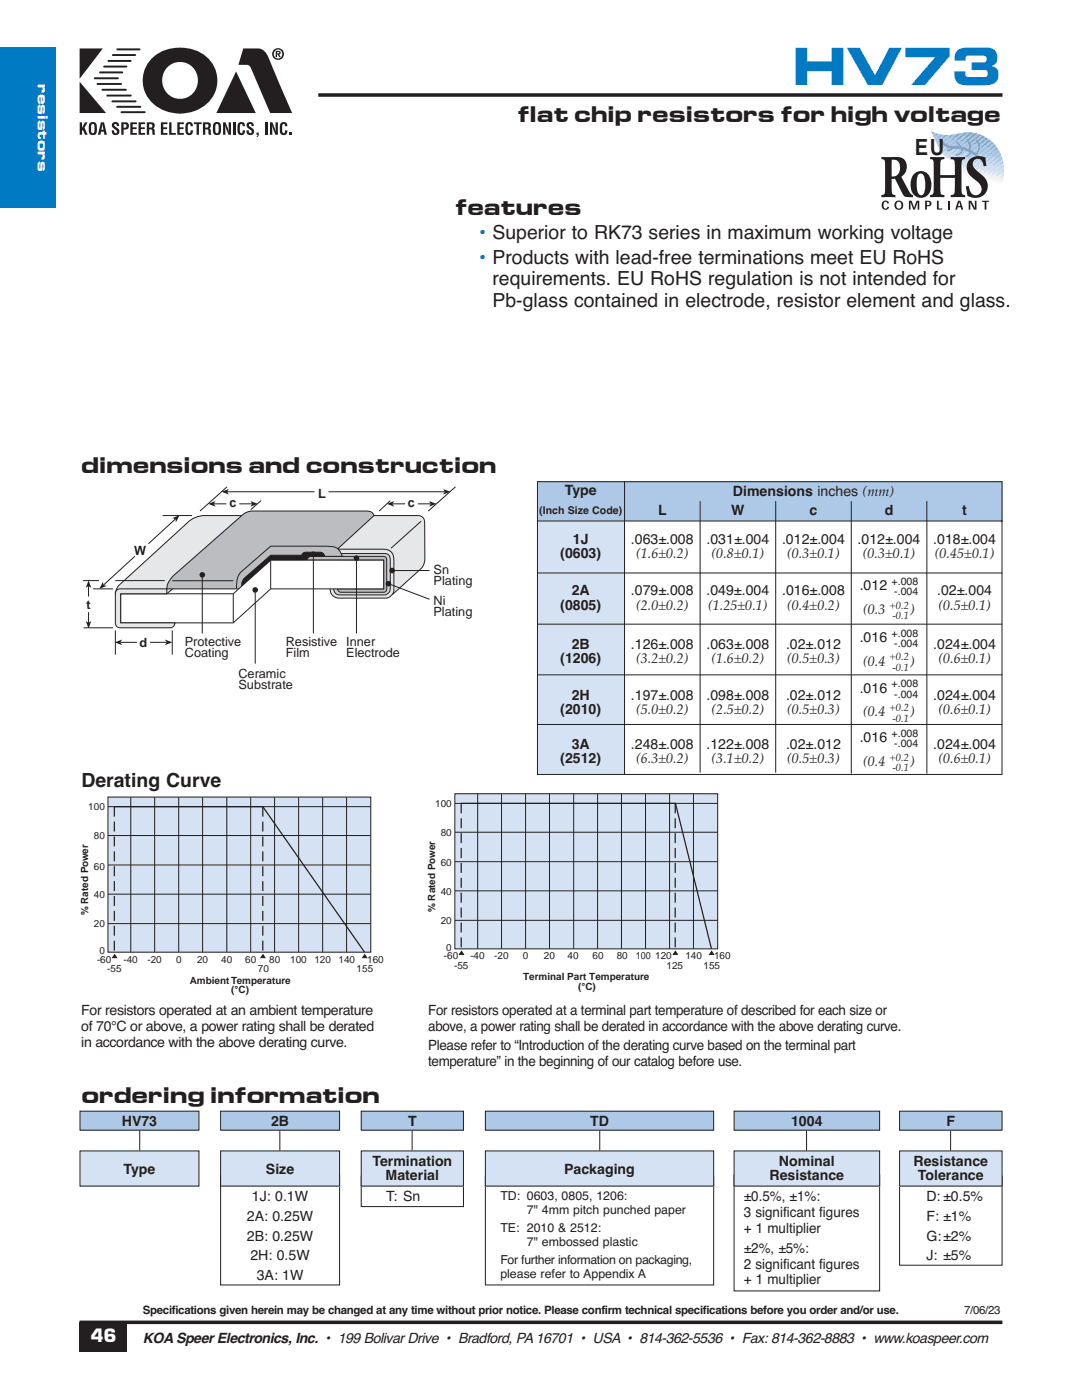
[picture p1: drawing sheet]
<svg xmlns="http://www.w3.org/2000/svg" width="216mm" height="279mm" viewBox="0 0 216 279" stroke-linecap="round" stroke-linejoin="round" font-family="sans-serif">
<path d="M15.9 263.9h184.1" fill="none" stroke="#231f20" stroke-width=".71" stroke-linecap="butt"/>
<path d="M15.9 263.9h9.5v6h-9.5z" fill="#231f20"/>
<path d="M0 9.5h11.1v32h-11.1z" fill="#007bc3"/>
<path d="M21.5 159.1h52.5v30.9h-52.5z" fill="#d4e2f3"/>
<path d="M21.5 159.1h52.5v30.9h-52.5zM26.1 159.1v30.9M30.9 159.1v30.9M40.4 159.1v30.9M50 159.1v30.9M54.8 159.1v30.9M59.6 159.1v30.9M64.4 159.1v30.9M21.5 178.4h52.5M21.5 172.6h52.5M21.5 166.7h52.5M21.5 184.3h52.5" fill="none" stroke="#231f20" stroke-width=".2"/>
<path d="M52.4 161v29" fill="none" stroke="#231f20" stroke-width=".25" stroke-dasharray="2 1" stroke-linecap="butt"/>
<path d="M22.8 161h29.6l20.3 29" fill="none" stroke="#231f20" stroke-width=".25"/>
<path d="M52.5 190.5l.4 .6h-.8z" fill="#231f20"/>
<path d="M45.3 159.1v30.9M21.5 161h52.5M52.5 190.5l.4 .6h-.8z" fill="none" stroke="#231f20" stroke-width=".2"/>
<path d="M22.8 161v29" fill="none" stroke="#231f20" stroke-width=".25" stroke-dasharray="2 1" stroke-linecap="butt"/>
<path d="M22.9 190.5l.4 .6h-.8z" fill="#231f20"/>
<path d="M22.9 190.5l.4 .6h-.8z" fill="none" stroke="#231f20" stroke-width=".2"/>
<path d="M72.8 190.5l.4 .6h-.8z" fill="#231f20"/>
<path d="M35.7 159.1v30.9M69.2 159.1v30.9M72.8 190.5l.4 .6h-.8z" fill="none" stroke="#231f20" stroke-width=".2"/>
<path d="M90.8 158.4h52.4v31h-52.4z" fill="#d4e2f3"/>
<g fill="none" stroke="#231f20" stroke-width=".2">
<path d="M90.8 158.4h52.4v31h-52.4zM95.3 158.4v31M100.1 158.4v31M109.6 158.4v31M114.5 158.4v31M119.2 158.4v31M124 158.4v31M128.8 158.4v31M133.6 158.4v31M90.8 177.8h52.4M90.8 172h52.4M90.8 166.1h52.4"/>
<path d="M90.8 160.3h52.4M90.8 183.7h52.4"/>
</g>
<path d="M92 160.3h42.8l7.2 29.1" fill="none" stroke="#231f20" stroke-width=".25"/>
<path d="M92 160.3v29.1" fill="none" stroke="#231f20" stroke-width=".25" stroke-dasharray="2 1" stroke-linecap="butt"/>
<path d="M92.1 189.9l.4 .6h-.8z" fill="#231f20"/>
<path d="M92.1 189.9l.4 .6h-.8z" fill="none" stroke="#231f20" stroke-width=".2"/>
<path d="M142 189.9l.4 .6h-.8z" fill="#231f20"/>
<path d="M104.9 158.4v31M138.4 158.4v31M142 189.9l.4 .6h-.8z" fill="none" stroke="#231f20" stroke-width=".2"/>
<path d="M134.7 160.3v29.1" fill="none" stroke="#231f20" stroke-width=".25" stroke-dasharray="2 1" stroke-linecap="butt"/>
<path d="M134.8 189.9l.4 .6h-.8z" fill="#231f20"/>
<path d="M134.8 189.9l.4 .6h-.8z" fill="none" stroke="#231f20" stroke-width=".2"/>
<path d="M63.5 19h136.5" fill="none" stroke="#231f20" stroke-width=".71" stroke-linecap="butt"/>
<g fill="#231f20">
<path d="M15.9 9.7h4.6l-4.6 6z"/>
<path d="M15.9 16.3l5.3 6.3h-5.3z"/>
<path d="M47.1 14.3l3.9 8.3h-7.8z"/>
<path d="M48.5 9.7h3.1a2.44 2.44 0 0 1 1.9 1.7l4.8 11.2h-4.4l-3.8-9a1.41 1.41 0 0 0-1.8-.7h-.7z"/>
<path d="M30.4 11.6a7.6 7.6 0 0 1 5.5-2.1 1.57 1.57 0 0 1 .7 2.3l-.3 .4-.4 .2a3.7 3.7 0 0 0-3.5 3.6 3.7 3.7 0 0 0 3.5 3.7 1.61 1.61 0 0 1 .7 2.4l-.3 .4a5.8 5.8 0 0 1-3.5-.4 6.3 6.3 0 0 1-2.4-10.5z"/>
<path d="M35.5 9.7a6.1 6.1 0 0 1 4.4 .8 6.4 6.4 0 0 1 3.4 6.6 6.4 6.4 0 0 1-5.2 5.3l-2.2 .3a1.6 1.6 0 0 1-.6-2.4l.3-.4 .4-.2a3.7 3.7 0 0 0 3.5-3.7 3.7 3.7 0 0 0-3.6-3.6 1.54 1.54 0 0 1-.6-2.3z"/>
<path d="M15.9 24.4h.5v1.1l.5-1.1h.6l-.6 1.1 .6 1.4h-.5l-.5-1-.1 .3v.7h-.5z"/>
<path d="M22.5 24.5a.8 .8 0 0 1 1.3 .4v.3h-.5l-.1-.4-.2-.1-.1 .1-.1 .3a1.91 1.91 0 0 1 1 1.1 .77 .77 0 0 1-.8 .8 .77 .77 0 0 1-.7-1h.5l.1 .5 .3 .1a.36 .36 0 0 0 0-.6l-.5-.4a.72 .72 0 0 1-.2-1.1z"/>
<path d="M26 24.4h1.3v.4h-.8v.6h.7v.4h-.7v.7h.8v.4h-1.3z"/>
<path d="M27.6 24.4h1.4v.4h-.9v.6h.8v.4h-.8v.7h.9v.4h-1.4z"/>
<path d="M32.1 24.4h1.3v.4h-.8v.6h.7v.4h-.7v.7h.8v.4h-1.3z"/>
<path d="M33.8 24.4h.4v2.1h.9v.4h-1.3z"/>
<path d="M35.4 24.4h1.3v.4h-.9v.6h.8v.4h-.8v.7h.9v.4h-1.3z"/>
<path d="M37.2 24.6a.74 .74 0 0 1 .9-.2 .74 .74 0 0 1 .4 .8h-.5v-.4l-.2-.1-.2 .1-.1 1.5 .3 .3 .2-.1v-.5h.5a.77 .77 0 0 1-.6 1 .77 .77 0 0 1-.9-.8v-1.1z"/>
<path d="M38.7 24.4h1.5v.4h-.5v2.1h-.5v-2.1h-.5z"/>
<path d="M44.5 24.4h.5l.7 1.9-.1-1.9h.5v2.5h-.5l-.7-1.9 .1 1.9h-.5z"/>
<path d="M46.5 24.4h.5v2.5h-.5z"/>
<path d="M47.6 24.6a.74 .74 0 0 1 .9-.2 .74 .74 0 0 1 .4 .8h-.5l-.1-.4-.1-.1-.3 .1v1.5l.3 .3 .2-.1v-.5h.5a.77 .77 0 0 1-.7 1 .77 .77 0 0 1-.8-.8v-1.1z"/>
<path d="M49.4 24.5a.8 .8 0 0 1 1.2 .4v.3h-.4l-.1-.4-.2-.1-.2 .1v.3a1.9 1.9 0 0 1 1 1.1 .77 .77 0 0 1-.9 .8 .77 .77 0 0 1-.6-1h.4l.2 .5 .3 .1a.36 .36 0 0 0-.1-.6l-.5-.4a.72 .72 0 0 1-.1-1.1z"/>
<path d="M51.2 26.5h.4v.6l-.4 .3 .2-.5h-.2z"/>
<path d="M53 24.4h.4v2.5h-.4z"/>
<path d="M53.9 24.4h.5l.6 1.9v-1.9h.4v2.5h-.4l-.7-1.9v1.9h-.4z"/>
<path d="M56 24.6a.74 .74 0 0 1 .9-.2 .74 .74 0 0 1 .4 .8h-.4l-.1-.4-.2-.1-.2 .1-.1 1.5 .3 .3 .2-.1 .1-.5h.4a.77 .77 0 0 1-.6 1 .77 .77 0 0 1-.9-.8l.1-1.1z"/>
<path d="M57.8 26.5h.4v.4h-.4z"/>
<path d="M54.6 10.8a.88 .88 0 0 1 1.7 0 .88 .88 0 0 1-1.7 0zM54.3 10.8a1.2 1.2 0 0 0 2.4 0 1.2 1.2 0 0 0-2.4 0zM55 10.1v1.3h.3v-.5l.4 .5h.3l-.3-.5 .3-.2-.1-.4zM55.3 10.4h.3l.1 .2-.4 .1z"/>
<path d="M17.9 24.6l-.2 1.2a.86 .86 0 0 0 .8 1.2 .86 .86 0 0 0 .8-1.2v-.3a.86 .86 0 0 0-.3-1.1 .86 .86 0 0 0-1.1 .2zM18.3 24.8l.2-.1 .3 .1v.3v1.2l-.3 .3-.3-.3z"/>
<path d="M20.1 24.4l-.6 2.5h.5l.2-.6h.5l.1 .6h.5l-.5-2.5zM20.4 24.7l.2 1.2h-.4z"/>
<path d="M24.2 24.4v2.5h.5v-1a.77 .77 0 0 0 1-.5 .77 .77 0 0 0-.6-1zM24.7 24.8a.39 .39 0 0 1 .5 .3l-.1 .4h-.4z"/>
<path d="M29.3 24.4v2.5h.5v-1.1a.45 .45 0 0 1 .5 .2 .45 .45 0 0 1 .1 .5v.4h.6l-.1-.6a.51 .51 0 0 0-.4-.7 .63 .63 0 0 0 .4-.7 .63 .63 0 0 0-.7-.5zM29.8 24.8l.6 .1a.37 .37 0 0 1-.3 .6h-.3z"/>
<path d="M40.5 24.4v2.5h.5v-1.1a.45 .45 0 0 1 .5 .2 .45 .45 0 0 1 .1 .5v.4h.6l-.1-.6a.51 .51 0 0 0-.4-.7 .63 .63 0 0 0 .4-.7 .63 .63 0 0 0-.7-.5zM41 24.8l.6 .1a.37 .37 0 0 1-.3 .6h-.3z"/>
<path d="M42.7 24.6l-.2 1.2a.86 .86 0 0 0 .8 1.2 .86 .86 0 0 0 .8-1.2v-.3a.86 .86 0 0 0-.3-1.1 .86 .86 0 0 0-1.1 .2zM43 24.8l.3-.1 .2 .1 .1 .3v1.2l-.3 .3-.3-.3z"/>
</g>
<path d="M18.9 15.6h4.6M19.5 16.8h4.7M20 14.5h4.4M20.4 17.9h4.7M20.8 13.3h4.4M21.4 19.1h4.7M21.6 12.2h4.5M22.5 11h4.5M23.4 9.9h4.5M22.4 20.2h4.7M23.4 21.3h4.6M24.2 22.4h4.7" fill="none" stroke="#231f20" stroke-width=".39"/>
<path d="M15.9 89.7h184.1v6.3h-184.1z" fill="#fff"/>
<path d="M64.9 110.1l9.1-7.2h9.5a1.3 1.3 0 0 1 1.2 1.5l.1 7.2-.2 1.1-.5 .7-6.3 5.7-.9 .3h-9.2a1.72 1.72 0 0 1-1.8-1.9z" fill="#e6e7e9"/>
<path d="M64.9 110.1l9.1-7.2h9.5a1.3 1.3 0 0 1 1.2 1.5l.1 7.2-.2 1.1-.5 .7-6.3 5.7-.9 .3h-9.2a1.72 1.72 0 0 1-1.8-1.9z" fill="none" stroke="#231f20" stroke-width=".2"/>
<path d="M68.1 110.5h8.7a1.17 1.17 0 0 1 1.1 1.6l-.1 5.6-.1 .5-.5 .4-.3 .1h-9.4l-.4-.2a1.17 1.17 0 0 1-.5-1z" fill="#d1d2d4"/>
<path d="M68.1 110.5h8.7a1.17 1.17 0 0 1 1.1 1.6l-.1 5.6-.1 .5-.5 .4-.3 .1h-9.4l-.4-.2a1.17 1.17 0 0 1-.5-1z" fill="none" stroke="#231f20" stroke-width=".2"/>
<path d="M61.4 111h15.2a.6 .6 0 0 1 .6 .6v6a.6 .6 0 0 1-.6 .6h-8.6a.71 .71 0 0 1-.6-.7h9.2v-5.7h-15.7z" fill="#bcbdc0"/>
<path d="M61.4 111h15.2a.6 .6 0 0 1 .6 .6v6a.6 .6 0 0 1-.6 .6h-8.6a.71 .71 0 0 1-.6-.7h9.2v-5.7h-15.7z" fill="none" stroke="#231f20" stroke-width=".2"/>
<path d="M47.4 115.5l6.8-5.9 7.1-.1 4.4 .3-.6 1.2h-3.2l-.6 .6-.2 .7-6.8 .4-6.1 5.3z" fill="#231f20"/>
<path d="M47.4 115.5l6.8-5.9 7.1-.1 4.4 .3-.6 1.2h-3.2l-.6 .6-.2 .7-6.8 .4-6.1 5.3z" fill="none" stroke="#231f20" stroke-width=".2"/>
<path d="M32.3 116.9h15.9v2h-15.9z" fill="#fff"/>
<path d="M32.3 116.9h15.9v2h-15.9z" fill="none" stroke="#231f20" stroke-width=".2"/>
<path d="M23.7 116.8l13.5-12.3a5.1 5.1 0 0 1 3.7-1.6h7.9l-14.4 14.6-1.1 1h-10.3l.2-1z" fill="#e6e7e9"/>
<path d="M23.7 116.8l13.5-12.3a5.1 5.1 0 0 1 3.7-1.6h7.9l-14.4 14.6-1.1 1h-10.3l.2-1z" fill="none" stroke="#231f20" stroke-width=".2"/>
<path d="M34.5 115l13.7-12.1a3.1 3.1 0 0 1 2.3-.9h23.2a1.12 1.12 0 0 1 .9 .9l-7.2 6.6 .5 .6 .4 .9-3.5-.1a.87 .87 0 0 0-.9-.7h-2.9a.69 .69 0 0 0-.8 .6h-6.2l-5.3 4.6-.5 1v1.1h-14.9a4.1 4.1 0 0 1 1.2-2.5z" fill="#bcbdc0"/>
<path d="M34.5 115l13.7-12.1a3.1 3.1 0 0 1 2.3-.9h23.2a1.12 1.12 0 0 1 .9 .9l-7.2 6.6 .5 .6 .4 .9-3.5-.1a.87 .87 0 0 0-.9-.7h-2.9a.69 .69 0 0 0-.8 .6h-6.2l-5.3 4.6-.5 1v1.1h-14.9a4.1 4.1 0 0 1 1.2-2.5z" fill="none" stroke="#231f20" stroke-width=".2"/>
<path d="M24.1 118.5h22.4l7.5-6.7h22.6v5.7h-22.6l-7.5 6.8h-22.4z" fill="#fff"/>
<path d="M24.1 118.5h22.4l7.5-6.7h22.6v5.7h-22.6l-7.5 6.8h-22.4zM34.4 115.9h12.1M46.5 118.5v5.7M54 111.8v5.7M67.4 109.5a3.9 3.9 0 0 0-2.6-.5h-10.8l-5.9 5.2a4.2 4.2 0 0 0-.9 3.2" fill="none" stroke="#231f20" stroke-width=".2"/>
<path d="M23.3 117.8l.6-.3h9.4v1h-9.2v5.8h10.8a.97 .97 0 0 1-.9 1h-10.1a.9 .9 0 0 1-.9-.9v-6z" fill="#e6e7e9"/>
<path d="M23.3 117.8l.6-.3h9.4v1h-9.2v5.8h10.8a.97 .97 0 0 1-.9 1h-10.1a.9 .9 0 0 1-.9-.9v-6zM40.4 115.2v11.2M67.5 109.6h8.5a2.04 2.04 0 0 1 2.6 1.7v6.6l-.3 .7M84 104l-6 5.4" fill="none" stroke="#231f20" stroke-width=".2"/>
<circle cx="40.4" cy="114.7" r=".56" fill="#231f20"/>
<path d="M71.1 111.9v14.5" fill="none" stroke="#231f20" stroke-width=".2"/>
<circle cx="71.1" cy="111.4" r=".56" fill="#231f20"/>
<path d="M62.5 111.1v15.3" fill="none" stroke="#231f20" stroke-width=".2"/>
<circle cx="62.5" cy="110.6" r=".56" fill="#231f20"/>
<path d="M50.9 118.2v14.3" fill="none" stroke="#231f20" stroke-width=".2"/>
<circle cx="50.9" cy="117.7" r=".56" fill="#231f20"/>
<path d="M78.7 113.9h7" fill="none" stroke="#231f20" stroke-width=".2"/>
<circle cx="78.2" cy="113.9" r=".56" fill="#231f20"/>
<path d="M77.9 116.7l7.8 2.9" fill="none" stroke="#231f20" stroke-width=".2"/>
<circle cx="77.5" cy="116.5" r=".56" fill="#231f20"/>
<path d="M45.3 98.1h17.5" fill="none" stroke="#231f20" stroke-width=".2"/>
<path d="M44.2 98.1l1.5-.5-.4 .5 .4 .6z" fill-rule="evenodd" fill="#231f20"/>
<path d="M65.5 98.1h23.3" fill="none" stroke="#231f20" stroke-width=".2"/>
<path d="M88.4 97.6l1.5 .5-1.5 .6 .4-.6z" fill-rule="evenodd" fill="#231f20"/>
<path d="M45.3 97.2l-5.4 4.8M90.9 97.2l-5.4 4.8M78.3 100.6h2.5" fill="none" stroke="#231f20" stroke-width=".2"/>
<path d="M77.2 100.6l1.5-.6-.4 .6 .4 .5z" fill-rule="evenodd" fill="#231f20"/>
<path d="M83.4 100.6h2.6" fill="none" stroke="#231f20" stroke-width=".2"/>
<path d="M85.6 100l1.5 .6-1.5 .5 .4-.5z" fill-rule="evenodd" fill="#231f20"/>
<path d="M77.9 99.9l-2.2 2.1M42.6 100.6h2.6" fill="none" stroke="#231f20" stroke-width=".2"/>
<path d="M41.5 100.6l1.5-.6-.4 .6 .4 .5z" fill-rule="evenodd" fill="#231f20"/>
<path d="M47.7 100.6h2.6" fill="none" stroke="#231f20" stroke-width=".2"/>
<path d="M50 100l1.4 .6-1.4 .5 .3-.5z" fill-rule="evenodd" fill="#231f20"/>
<path d="M52.1 99.9l-2.1 1.8M17.7 117v2.1M18.6 117.5h4M32.4 102.9h5.9M16.7 125.3h5.9" fill="none" stroke="#231f20" stroke-width=".2"/>
<path d="M17.7 115.8l.5 1.5-.5-.3-.6 .3z" fill-rule="evenodd" fill="#231f20"/>
<path d="M17.7 122.2v2.1" fill="none" stroke="#231f20" stroke-width=".2"/>
<path d="M17.1 123.9l.6 .4 .5-.4-.5 1.5z" fill-rule="evenodd" fill="#231f20"/>
<path d="M26.9 111l-6.3 5.8" fill="none" stroke="#231f20" stroke-width=".2"/>
<path d="M20.5 116.1l.1 .7 .7 .1-1.5 .6z" fill-rule="evenodd" fill="#231f20"/>
<path d="M35 103.6l-5.4 4.9" fill="none" stroke="#231f20" stroke-width=".2"/>
<path d="M34.4 103.4l1.4-.6-.7 1.4-.1-.6z" fill-rule="evenodd" fill="#231f20"/>
<path d="M24 128.2h3.4" fill="none" stroke="#231f20" stroke-width=".2"/>
<path d="M22.9 128.2l1.5-.6-.4 .6 .4 .5z" fill-rule="evenodd" fill="#231f20"/>
<path d="M29.9 128.2h3.4" fill="none" stroke="#231f20" stroke-width=".2"/>
<path d="M32.9 127.6l1.5 .6-1.5 .5 .4-.5z" fill-rule="evenodd" fill="#231f20"/>
<path d="M16.6 115.9h3.1M23 115.9h9.9M23 125.8v4.8M34.4 125.8v4.8M44 234.5h23.8v21.9h-23.8zM72.1 234.7h20.4v6.1h-20.4zM96.9 234.7h45.5v21.7h-45.5zM146.5 234.5h29v23.1h-29zM179.5 234.7h20.4v17.8h-20.4z" fill="none" stroke="#231f20" stroke-width=".2"/>
<path d="M16 221.8h23.7v3.8h-23.7z" fill="#aec9e8"/>
<path d="M16 221.8h23.7v3.8h-23.7z" fill="none" stroke="#231f20" stroke-width=".2"/>
<path d="M16 229.7h23.7v7h-23.7z" fill="#d4e2f3"/>
<path d="M16 229.7h23.7v7h-23.7z" fill="none" stroke="#231f20" stroke-width=".2"/>
<path d="M44 229.7h23.8v7h-23.8z" fill="#d4e2f3"/>
<path d="M44 229.7h23.8v7h-23.8z" fill="none" stroke="#231f20" stroke-width=".2"/>
<path d="M146.5 229.7h29v7h-29z" fill="#d4e2f3"/>
<path d="M146.5 229.7h29v7h-29z" fill="none" stroke="#231f20" stroke-width=".2"/>
<path d="M179.5 229.7h20.4v7h-20.4z" fill="#d4e2f3"/>
<path d="M179.5 229.7h20.4v7h-20.4z" fill="none" stroke="#231f20" stroke-width=".2"/>
<path d="M72.1 229.7h20.4v7h-20.4z" fill="#d4e2f3"/>
<path d="M72.1 229.7h20.4v7h-20.4z" fill="none" stroke="#231f20" stroke-width=".2"/>
<path d="M96.9 229.7h45.5v7h-45.5z" fill="#d4e2f3"/>
<path d="M27.9 225.6v4M96.9 229.7h45.5v7h-45.5z" fill="none" stroke="#231f20" stroke-width=".2"/>
<path d="M44 221.8h23.8v3.8h-23.8z" fill="#aec9e8"/>
<path d="M44 221.8h23.8v3.8h-23.8zM55.8 225.6v4" fill="none" stroke="#231f20" stroke-width=".2"/>
<path d="M96.9 221.8h45.5v3.8h-45.5z" fill="#aec9e8"/>
<path d="M96.9 221.8h45.5v3.8h-45.5zM119.7 225.6v4" fill="none" stroke="#231f20" stroke-width=".2"/>
<path d="M146.5 221.8h29v3.8h-29z" fill="#aec9e8"/>
<path d="M146.5 221.8h29v3.8h-29zM160.9 225.6v4" fill="none" stroke="#231f20" stroke-width=".2"/>
<path d="M179.5 221.8h20.4v3.8h-20.4z" fill="#aec9e8"/>
<path d="M179.5 221.8h20.4v3.8h-20.4zM189.7 225.6v4" fill="none" stroke="#231f20" stroke-width=".2"/>
<path d="M72.1 221.8h20.4v3.8h-20.4z" fill="#aec9e8"/>
<path d="M72.1 221.8h20.4v3.8h-20.4zM82.2 225.6v4" fill="none" stroke="#231f20" stroke-width=".2"/>
<path d="M107.2 104h17.4v50.5h-17.4z" fill="#d4e2f3"/>
<path d="M107.2 96h92.8v8h-92.8z" fill="#aec9e8"/>
<path d="M107.2 96.1h92.7v58.5h-92.7zM124.6 96v58.5M107.2 104h92.8M107.2 114.4h92.8M139.7 100v54.2M154.8 100v54.2M169.9 100v54.4M184.9 100v54.4M107.2 124.6h92.8M107.3 134.7h92.7M107.1 144.6h92.9" fill="none" stroke="#231f20" stroke-width=".2"/>
<path d="M186.1 26.1l14.3 2.1v.2z" fill="#62a0d6"/>
<path d="M186 26.1l14.4 2.3v.3z" fill="#65a2d7"/>
<path d="M186 26.1l14.4 2.6v.2z" fill="#69a4d8"/>
<path d="M185.9 26.1l14.5 2.8v.2z" fill="#6da5d9"/>
<path d="M185.9 26.1l14.5 3.1v.2z" fill="#72a8da"/>
<path d="M185.8 26.1l14.6 3.3v.2z" fill="#76aadb"/>
<path d="M185.8 26.1l14.6 3.5v.3z" fill="#7aacdc"/>
<path d="M185.8 26.2l14.6 3.7v.2l-14.7-3.6z" fill="#7faedd"/>
<path d="M185.7 26.5l14.7 3.6v.3l-14.7-3.7z" fill="#83b0dd"/>
<path d="M185.7 26.7l14.7 3.7v.2l-14.7-3.7z" fill="#87b3df"/>
<path d="M185.7 27l14.7 3.6v.2l-14.7-3.6z" fill="#8db5e0"/>
<path d="M185.7 27.2l14.7 3.7v.2l-14.7-3.7z" fill="#90b7e1"/>
<path d="M185.7 27.4l14.7 3.7v.2l-14.7-3.6z" fill="#94b9e2"/>
<path d="M185.7 27.7l14.7 3.6v.3l-14.7-3.7z" fill="#99bce3"/>
<path d="M185.7 27.9l14.7 3.7v.2l-14.7-3.6z" fill="#9dbee4"/>
<path d="M185.7 28.2l14.7 3.6v.2l-14.7-3.6z" fill="#a1c0e4"/>
<path d="M185.7 28.4l14.7 3.7v.2l-14.7-3.7z" fill="#a5c3e6"/>
<path d="M185.7 28.7l14.7 3.6v.2l-14.7-3.6z" fill="#a9c5e7"/>
<path d="M185.7 28.9l14.7 3.7v.2l-14.7-3.7z" fill="#aec8e8"/>
<path d="M185.7 29.1l14.7 3.7v.2l-14.7-3.6z" fill="#b1cbe9"/>
<path d="M185.7 29.4l14.7 3.6v.3l-14.7-3.7z" fill="#b5ceea"/>
<path d="M185.7 29.6l14.7 3.7v.2l-14.7-3.7z" fill="#b9d0eb"/>
<path d="M185.7 29.9l14.7 3.6v.2l-14.7-3.6z" fill="#bed3ec"/>
<path d="M185.7 30.1l14.7 3.7v.2l-14.7-3.7z" fill="#c2d6ee"/>
<path d="M185.7 30.4l14.7 3.6v.2l-14.7-3.6z" fill="#c6d8ef"/>
<path d="M185.7 30.6l14.7 3.7v.2l-14.7-3.7z" fill="#ccdcf0"/>
<path d="M185.7 30.8l14.7 3.7v.2l-14.7-3.6z" fill="#d0dff2"/>
<path d="M185.7 31.1l14.7 3.6v.3l-14.7-3.7z" fill="#d4e2f3"/>
<path d="M185.7 31.3l14.7 3.7v.2l-14.7-3.7z" fill="#d8e5f4"/>
<path d="M185.7 31.6l14.7 3.6-.1 .2-14.6-3.6z" fill="#dce8f5"/>
<path d="M185.7 31.8l14.6 3.7v.2l-14.6-3.7z" fill="#e2ebf7"/>
<path d="M185.7 32.1l14.5 3.6v.2l-14.5-3.6z" fill="#e7eff8"/>
<path d="M185.7 32.3l14.5 3.7-.1 .2-14.4-3.7z" fill="#ebf2f9"/>
<path d="M185.7 32.5l14.4 3.7v.2l-14.4-3.6z" fill="#eff4fa"/>
<path d="M185.7 32.8l14.4 3.6-.1 .3-14.3-3.7z" fill="#f5f9fc"/>
<path d="M185.7 33l14.3 3.7v.2l-14.3-3.7z" fill="#fafbfd"/>
<g fill="#fff">
<path d="M185.7 33.3l14.3 3.6-.1 .2-14.2-3.6z"/>
<path d="M185.7 33.4l14.2 3.6-.4 1.8-13.8-3.7z"/>
<path d="M185.7 35.1l13.8 3.7-.4 1.3-13.4-3.2z"/>
</g>
<path d="M187.5 27.9a3.6 3.6 0 0 0 3.6 1.6l2 .4 1.2 .7 1 .8" fill="none" stroke="#62a0d6" stroke-width=".49"/>
<g fill="#231f20">
<path d="M176.2 40.2l.5-.2a.65 .65 0 0 1 .7 .6h-.4a.35 .35 0 0 0-.2-.3 .35 .35 0 0 0-.4 .1 .9 .9 0 0 0 .3 1.2l.4-.3h.3a.81 .81 0 0 1-1.1 .5 .81 .81 0 0 1-.3-1.2z"/>
<path d="M187 40.1h.3v1.5h.7v.2h-1z"/>
<path d="M189.1 40.1h.4v1.7h-.4z"/>
<path d="M196 40.1h1.3v.2h-.5v1.5h-.3v-1.5h-.5z"/>
<path d="M185.6 31.3h2.8v.5h-.3a.82 .82 0 0 0-.5 1.1v2h2.9a6 6 0 0 0-.2-3l-.6-.1v-.5h2.9v.5h-.4a1.33 1.33 0 0 0-.3 1.5v4.7a.71 .71 0 0 0 .7 .9v.5h-2.9v-.5h.4l.4-.5v-2.9h-2.9v2.5a.68 .68 0 0 0 .2 .7 .68 .68 0 0 0 .6 .2v.5h-2.8v-.5a.68 .68 0 0 0 .7-.9v-5.5l-.2-.6-.5-.1z"/>
<path d="M193.5 31.7a3 3 0 0 1 3.1-.3l.2 1.7-.5 .1a1.26 1.26 0 0 0-1.8-1.4 1.33 1.33 0 0 0 .4 2.2l.4 .4a3.2 3.2 0 0 1 1.7 3.2 2.63 2.63 0 0 1-4 1.5l-.3-1.9 .6-.1 .1 .4a1.27 1.27 0 0 0 .9 1.4 1.27 1.27 0 0 0 1.5-.7 2.63 2.63 0 0 0-1.6-2.6 2.48 2.48 0 0 1-.7-3.9z"/>
</g>
<g fill="#231f20">
<path d="M179 40.4l.3-.1a.68 .68 0 0 1 .6 .7 .68 .68 0 0 1-.7 .6 .81 .81 0 0 1-.2-1.2zM178.5 40.9a.92 .92 0 0 0 1.8 0 .92 .92 0 0 0-1.8 0z" fill-rule="evenodd"/>
<path d="M181.4 40.1h.5l.5 1.4 .5-1.4h.5v1.7h-.3v-1.5l-.5 1.5h-.4l-.5-1.5v1.5h-.3z" fill-rule="evenodd"/>
<path d="M185 40.3h.4a.33 .33 0 0 1 .1 .4 .33 .33 0 0 1-.3 .2h-.2zM184.6 40.1v1.7h.4v-.6a.6 .6 0 0 0 .8-.4 .6 .6 0 0 0-.6-.7z" fill-rule="evenodd"/>
<path d="M191.4 40.3l.2 .8h-.4zM191.2 40.1l-.6 1.7h.4l.1-.4h.6l.1 .4h.4l-.6-1.7z" fill-rule="evenodd"/>
<path d="M193.3 40.1h.5l.7 1.4v-1.4h.3v1.7h-.5l-.7-1.4v1.4h-.3z" fill-rule="evenodd"/>
<path d="M177.9 31.9a1.34 1.34 0 0 1 1.7 1.5 1.5 1.5 0 0 1-1.7 1.8zM175.9 31.3v.5h.4l.3 .5v5.8a.64 .64 0 0 1-.7 .8v.5h2.8v-.5l-.6-.2-.1-.3-.1-2.7h.7l1.4 2.8a1.19 1.19 0 0 0 1.5 .8l.7 .1v-.5l-.4-.1-.3-.5-1.7-3a2.09 2.09 0 0 0 1.2-2.3 2.09 2.09 0 0 0-1.9-1.7z" fill-rule="evenodd"/>
<path d="M183.4 34.7l.3-.1a1.34 1.34 0 0 1 .9 1.5v1.2a2.2 2.2 0 0 1-.5 1.6 .85 .85 0 0 1-1.1-1l-.1-1.3a2.72 2.72 0 0 1 .5-1.9zM182.3 34.8a3.4 3.4 0 0 0 .4 4.4 2.02 2.02 0 0 0 3.1-1.7 2.8 2.8 0 0 0-1.7-3.3 1.88 1.88 0 0 0-1.8 .6z" fill-rule="evenodd"/>
</g>
<path d="M190.1 29.4v.2l-.3 .2-.7 .2M190.9 28.5l.5 .4 .1 .4v.3M192 29.8a.95 .95 0 0 1-.5 .9l-.6 .2M193 27.9a1.62 1.62 0 0 1 .4 2M193.7 30.3a1.12 1.12 0 0 1-.8 .9M194.8 28a1.9 1.9 0 0 1-.2 2.9" fill="none" stroke="#62a0d6" stroke-width=".31"/>
<text font-size="9.2" fill="#007bc3" x="158.3" y="17">HV73</text>
<text font-size="4.4" fill="#231f20" x="182.6" y="30.9">EU</text>
<g font-size="3.9" fill="#231f20">
<text x="103.2" y="24.3">flat chip resistors for high voltage</text>
<text x="90.9" y="42.8">features</text>
<text x="98.3" y="56.9">requirements. EU RoHS regulation is not intended for</text>
<text x="98.3" y="61.2">Pb-glass contained in electrode, resistor element and glass.</text>
<text x="16.2" y="94.4">dimensions and construction</text>
<text x="16.2" y="157">Derating Curve</text>
<text x="16.2" y="220.1">ordering information</text>
</g>
<g font-size="3.9" fill="#007bc3">
<text x="95.6" y="47.7">• Superior to RK73 series in maximum working voltage</text>
<text x="95.6" y="52.7">• Products with lead-free terminations meet EU RoHS</text>
</g>
<text font-size="3.4" fill="#fff" x="18.1" y="267.8">46</text>
<g font-size="2.8" fill="#231f20">
<text x="112.7" y="98.9">Type</text>
<text x="146.2" y="99.1">Dimensions inches (mm)</text>
<text x="131.3" y="102.8">L</text>
<text x="145.9" y="102.8">W</text>
<text x="161.5" y="102.8">c</text>
<text x="176.5" y="102.8">d</text>
<text x="192" y="102.8">t</text>
<text x="111.8" y="111.3">(0603)</text>
<text x="114.3" y="108.5">1J</text>
<text x="125.9" y="108.5">.063±.008</text>
<text x="126.9" y="111.3">(1.6±0.2)</text>
<text x="141" y="108.5">.031±.004</text>
<text x="142" y="111.3">(0.8±0.1)</text>
<text x="156.1" y="108.5">.012±.004</text>
<text x="157.1" y="111.3">(0.3±0.1)</text>
<text x="171.1" y="108.5">.012±.004</text>
<text x="172.2" y="111.3">(0.3±0.1)</text>
<text x="186.2" y="108.5">.018±.004</text>
<text x="186.5" y="111.3">(0.45±0.1)</text>
<text x="114.1" y="118.8">2A</text>
<text x="125.9" y="118.8">.079±.008</text>
<text x="141" y="118.8">.049±.004</text>
<text x="156.1" y="118.8">.016±.008</text>
<text x="171.5" y="117.8">.012</text>
<text x="187" y="118.8">.02±.004</text>
<text x="111.8" y="121.7">(0805)</text>
<text x="126.9" y="121.7">(2.0±0.2)</text>
<text x="141.3" y="121.7">(1.25±0.1)</text>
<text x="157.1" y="121.7">(0.4±0.2)</text>
<text x="172.2" y="122.5">(0.3</text>
<text x="181.6" y="122.5">)</text>
<text x="187.2" y="121.7">(0.5±0.1)</text>
<text x="114.1" y="129.5">2B</text>
<text x="125.9" y="129.5">.126±.008</text>
<text x="141" y="129.5">.063±.008</text>
<text x="156.8" y="129.5">.02±.012</text>
<text x="171.5" y="128.1">.016</text>
<text x="186.2" y="129.5">.024±.004</text>
<text x="111.8" y="132.3">(1206)</text>
<text x="126.9" y="132.3">(3.2±0.2)</text>
<text x="142" y="132.3">(1.6±0.2)</text>
<text x="157.1" y="132.3">(0.5±0.3)</text>
<text x="172.2" y="132.8">(0.4</text>
<text x="181.6" y="132.8">)</text>
<text x="187.2" y="132.3">(0.6±0.1)</text>
<text x="111.8" y="142.4">(2010)</text>
<text x="114.1" y="139.6">2H</text>
<text x="125.9" y="139.6">.197±.008</text>
<text x="126.9" y="142.4">(5.0±0.2)</text>
<text x="141" y="139.6">.098±.008</text>
<text x="142" y="142.4">(2.5±0.2)</text>
<text x="156.8" y="139.6">.02±.012</text>
<text x="157.1" y="142.4">(0.5±0.3)</text>
<text x="171.5" y="138.2">.016</text>
<text x="172.2" y="143">(0.4</text>
<text x="181.6" y="143">)</text>
<text x="186.2" y="139.6">.024±.004</text>
<text x="187.2" y="142.4">(0.6±0.1)</text>
<text x="114.1" y="149.5">3A</text>
<text x="125.9" y="149.5">.248±.008</text>
<text x="141" y="149.5">.122±.008</text>
<text x="156.8" y="149.5">.02±.012</text>
<text x="171.5" y="148.1">.016</text>
<text x="186.2" y="149.5">.024±.004</text>
<text x="111.8" y="152.3">(2512)</text>
<text x="126.9" y="152.3">(6.3±0.2)</text>
<text x="142" y="152.3">(3.1±0.2)</text>
<text x="157.1" y="152.3">(0.5±0.3)</text>
<text x="172.2" y="152.9">(0.4</text>
<text x="181.6" y="152.9">)</text>
<text x="187.2" y="152.3">(0.6±0.1)</text>
<text x="16.2" y="202.5">For resistors operated at an ambient temperature</text>
<text x="85.5" y="202.5">For resistors operated at a terminal part temperature of described for each size or</text>
<text x="16.2" y="205.7">of 70°C or above, a power rating shall be derated</text>
<text x="16.2" y="208.9">in accordance with the above derating curve.</text>
<text x="85.5" y="205.7">above, a power rating shall be derated in accordance with the above derating curve.</text>
<text x="85.5" y="209.6">Please refer to “Introduction of the derating curve based on the terminal part</text>
<text x="85.5" y="212.8">temperature” in the beginning of our catalog before use.</text>
<text x="24.3" y="224.8">HV73</text>
<text x="54.1" y="224.8">2B</text>
<text x="81.4" y="224.8">T</text>
<text x="117.7" y="224.8">TD</text>
<text x="157.9" y="224.8">1004</text>
<text x="188.9" y="224.8">F</text>
<text x="74.3" y="232.7">Termination</text>
<text x="155.4" y="232.7">Nominal</text>
<text x="182.3" y="232.7">Resistance</text>
<text x="24.6" y="234.4">Type</text>
<text x="50.3" y="239.7">1J: 0.1W</text>
<text x="53.1" y="234.4">Size</text>
<text x="76.9" y="235.5">Material</text>
<text x="77.1" y="239.7">T: Sn</text>
<text x="112.6" y="234.4">Packaging</text>
<text x="148.4" y="239.7">±0.5%, ±1%:</text>
<text x="153.5" y="235.5">Resistance</text>
<text x="183.2" y="235.5">Tolerance</text>
<text x="184.9" y="239.7">D: ±0.5%</text>
<text x="49.3" y="243.6">2A: 0.25W</text>
<text x="148.4" y="242.9">3 significant figures</text>
<text x="184.9" y="243.6">F: ±1%</text>
<text x="49.3" y="247.6">2B: 0.25W</text>
<text x="50" y="251.5">2H: 0.5W</text>
<text x="148.4" y="246.1">+ 1 multiplier</text>
<text x="148.4" y="250">±2%, ±5%:</text>
<text x="184.9" y="247.6">G:±2%</text>
<text x="184.9" y="251.5">J: ±5%</text>
<text x="51.2" y="255.5">3A: 1W</text>
<text x="148.4" y="253.2">2 significant figures</text>
<text x="148.4" y="256.3">+ 1 multiplier</text>
<text x="28.5" y="268.1">KOA Speer Electronics, Inc. • 199 Bolivar Drive • Bradford, PA 16701 • USA • 814-362-5536 • Fax: 814-362-8883 • www.koaspeer.com</text>
</g>
<text font-size="2.5" fill="#fff" x="7.5" y="16.8" transform="rotate(90 7.5 16.8)">resistors</text>
<g font-size="2.5" fill="#231f20">
<text x="45.8" y="101.2">c</text>
<text x="63.5" y="99.3">L</text>
<text x="81.4" y="101.2">c</text>
<text x="26.8" y="110.7">W</text>
<text x="86.5" y="114.5">Sn</text>
<text x="86.5" y="116.8">Plating</text>
<text x="17.2" y="121.5">t</text>
<text x="86.5" y="120.7">Ni</text>
<text x="86.5" y="122.9">Plating</text>
<text x="27.8" y="129">d</text>
<text x="36.9" y="128.9">Protective</text>
<text x="36.9" y="131.1">Coating</text>
<text x="57" y="128.9">Resistive</text>
<text x="57" y="131.1">Film</text>
<text x="69.1" y="128.9">Inner</text>
<text x="69.1" y="131.1">Electrode</text>
<text x="47.6" y="135.3">Ceramic</text>
<text x="47.6" y="137.5">Substrate</text>
<text x="99.8" y="239.4">TD: 0603, 0805, 1206:</text>
<text x="99.8" y="245.8">TE: 2010 &amp; 2512:</text>
<text x="105.1" y="242.2">7&quot; 4mm pitch punched paper</text>
<text x="105.1" y="248.6">7&quot; embossed plastic</text>
<text x="99.8" y="252.2">For further information on packaging,</text>
<text x="99.8" y="255">please refer to Appendix A</text>
</g>
<g font-size="2.3" fill="#231f20">
<text x="28.5" y="262.2">Specifications given herein may be changed at any time without prior notice. Please confirm technical specifications before you order and/or use.</text>
<text x="192.4" y="262.2">7/06/23</text>
</g>
<g font-size="2.1" fill="#231f20">
<text x="107.6" y="102.5">(Inch Size Code)</text>
<text x="177.9" y="116.7">+.008</text>
<text x="178.4" y="118.8">-.004</text>
<text x="177.5" y="121.5">+0.2</text>
<text x="178.1" y="123.6">-0.1</text>
<text x="177.5" y="131.8">+0.2</text>
<text x="177.9" y="127">+.008</text>
<text x="178.4" y="129.2">-.004</text>
<text x="177.9" y="137.2">+.008</text>
<text x="178.1" y="133.9">-0.1</text>
<text x="177.5" y="141.9">+0.2</text>
<text x="178.4" y="139.3">-.004</text>
<text x="177.9" y="147.1">+.008</text>
<text x="178.1" y="144">-0.1</text>
<text x="178.4" y="149.2">-.004</text>
<text x="177.5" y="151.8">+0.2</text>
<text x="178.1" y="153.9">-0.1</text>
</g>
<g font-size="2" fill="#231f20">
<text x="17.6" y="161.7">100</text>
<text x="86.8" y="161.1">100</text>
<text x="18.7" y="167.5">80</text>
<text x="87.9" y="166.8">80</text>
<text x="18.7" y="173.6">60</text>
<text x="87.9" y="172.9">60</text>
<text x="18.7" y="179.3">40</text>
<text x="87.9" y="178.6">40</text>
<text x="17.6" y="182.7" transform="rotate(-90 17.6 182.7)">% Rated Power</text>
<text x="18.7" y="185">20</text>
<text x="86.8" y="182" transform="rotate(-90 86.8 182)">% Rated Power</text>
<text x="87.9" y="184.4">20</text>
<text x="19.8" y="190.4">0</text>
<text x="88.6" y="191.4">-60</text>
<text x="89" y="189.7">0</text>
<text x="93.9" y="191.4">-40</text>
<text x="98.6" y="191.4">-20</text>
<text x="104.3" y="191.4">0</text>
<text x="108.5" y="191.4">20</text>
<text x="113.3" y="191.4">40</text>
<text x="118.3" y="191.4">60</text>
<text x="123.1" y="191.4">80</text>
<text x="126.9" y="191.4">100</text>
<text x="130.7" y="191.4">120</text>
<text x="136.8" y="191.4">140</text>
<text x="142.5" y="191.4">160</text>
<text x="19.4" y="192.1">-60</text>
<text x="21.4" y="194.1">-55</text>
<text x="24.6" y="192.1">-40</text>
<text x="29.4" y="192.1">-20</text>
<text x="35.1" y="192.1">0</text>
<text x="37.9" y="196.3">Ambient Temperature</text>
<text x="39.3" y="192.1">20</text>
<text x="44.2" y="192.1">40</text>
<text x="48.9" y="192.1">60</text>
<text x="51.5" y="194.1">70</text>
<text x="53.7" y="192.1">80</text>
<text x="57.9" y="192.1">100</text>
<text x="62.7" y="192.1">120</text>
<text x="67.6" y="192.1">140</text>
<text x="71.2" y="194.1">155</text>
<text x="73.3" y="192.1">160</text>
<text x="90.6" y="193.4">-55</text>
<text x="104.4" y="195.6">Terminal Part Temperature</text>
<text x="115.4" y="197.6">(°C)</text>
<text x="133" y="193.4">125</text>
<text x="140.4" y="193.4">155</text>
<text x="46.1" y="198.3">(°C)</text>
</g>
</svg>
